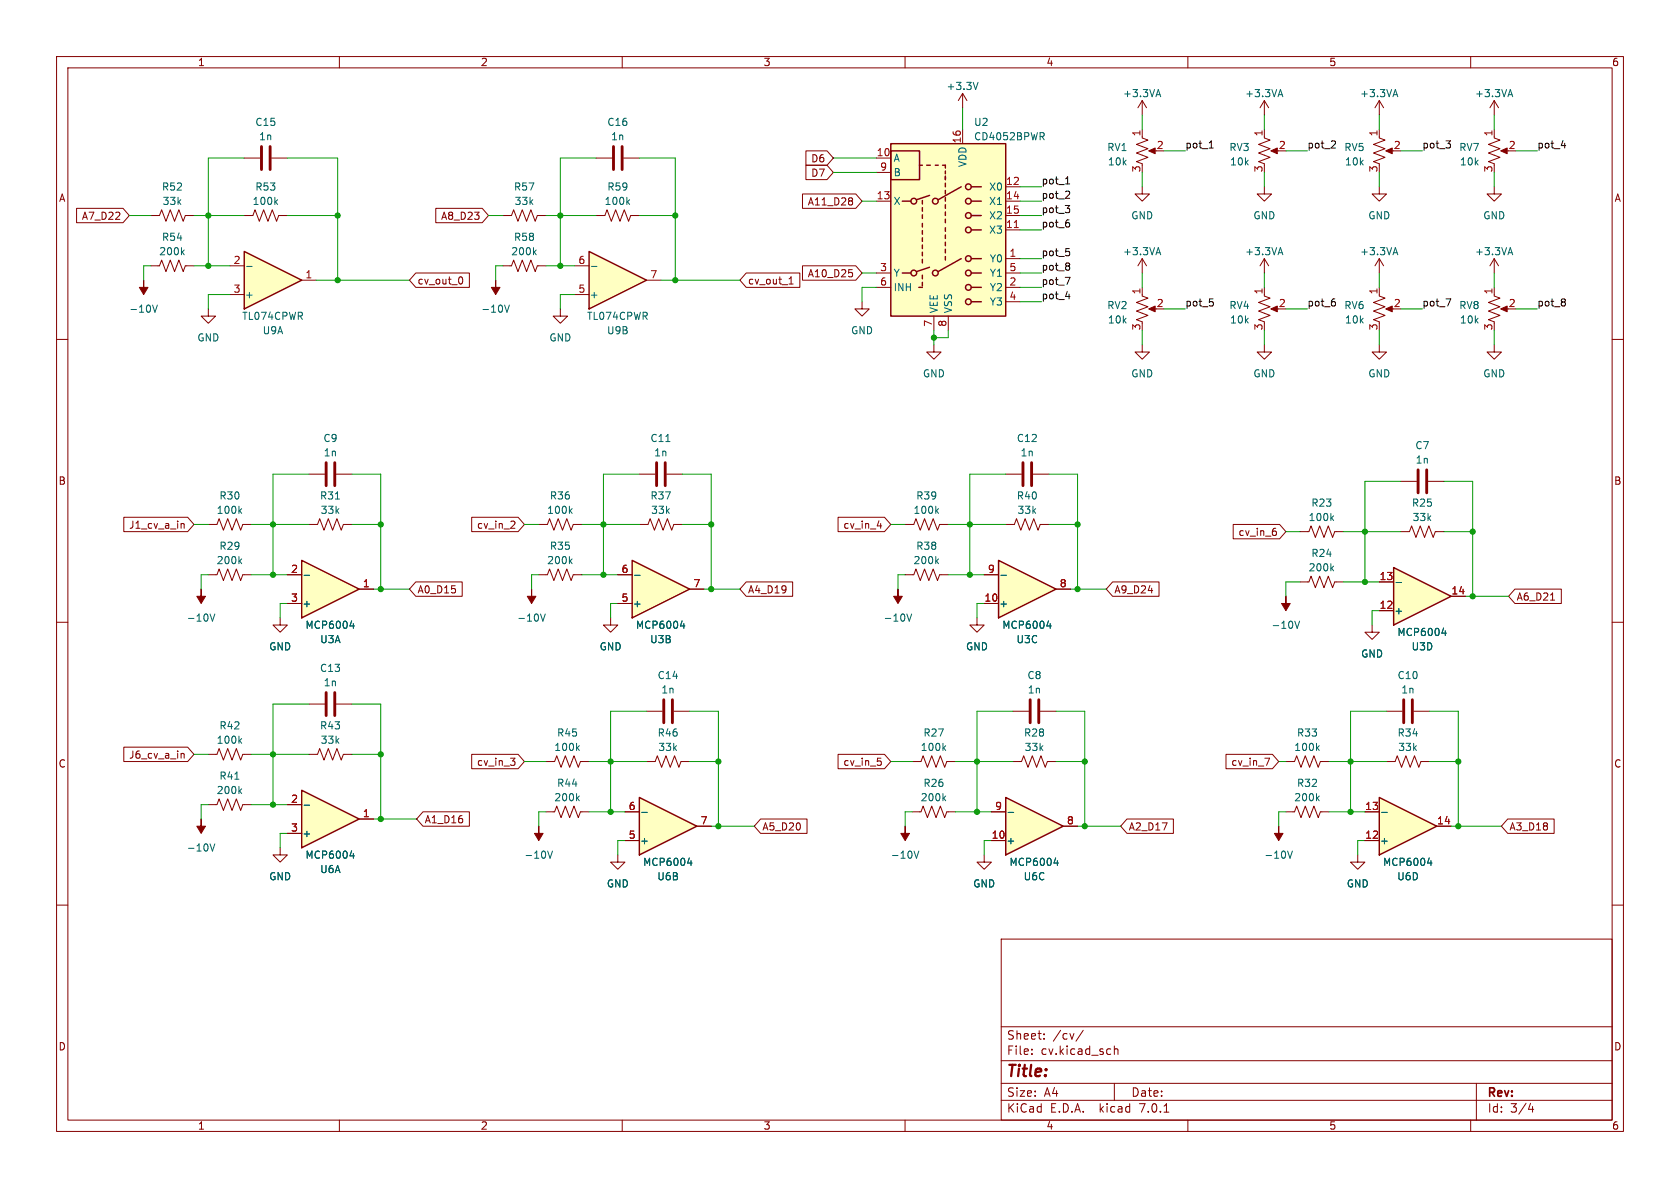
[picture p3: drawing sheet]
<svg xmlns="http://www.w3.org/2000/svg" width="297mm" height="210mm" viewBox="0 0 297 210" stroke-linecap="round" stroke-linejoin="round" font-family="sans-serif">
<g fill="none" stroke="#840000" stroke-width=".18">
<path d="M10 10h277v190h-277zM12 12h273v186h-273zM60 10v2M110 10v2M160 10v2M210 10v2M260 10v2M10 60h2M285 60h2M10 110h2M285 110h2M10 160h2"/>
<path d="M49.5 149.9v1.2h1.3l-1.3 1.3-1.2-1.3h1.2M285 160h2M177 166h108v32h-108zM60 198v2M110 198v2M160 198v2M177 194.5h108M177 191.5h108M177 187.5h108M177 181.5h108M182.4 186.3v.1M182.4 185.5v.1"/>
<path d="M184.6 183.6v.1M184.6 182.8v.1M191.5 182.1l-1.3 2M197 184.9v1.5M197 191.5v3M197 185.5l.2-.1 .4 .1v.9M205.8 196.6h.8M210 198v2M260 198v2M261 191.5v6.5M270.2 196.1h.9M270.9 195.6v1"/>
</g>
<path d="M43.2 44.5l10.1 5-10.1 5.1z" fill="#ffffc2"/>
<path d="M43.2 44.5l10.1 5-10.1 5.1z" fill="none" stroke="#840000" stroke-width=".25"/>
<g fill="none" stroke="#840000" stroke-width=".18">
<path d="M243.8 17.8l-.7 1.3M243.8 17.8v2.5M243.8 17.8l.8 1.3M43.2 38.1h1.5l.4-1 .7 2 .8-2 .8 2 .7-2 .8 2 .4-1h1.5M43.2 27.9h2.8M48 27.9h2.8M243.8 33v1.3h1.3l-1.3 1.3-1.2-1.3h1.2M40.6 47h2.6M40.6 52.1h2.6M53.3 49.5h2.6M201.9 52.3l1 .4-2 .8 2 .7-2 .8 2 .8-2 .7 1 .4v.3M201.9 50.8v1.3"/>
<path d="M203.5 54.6h1M107.9 109.2v1.3h1.3l-1.3 1.3-1.2-1.3h1.2M36.8 133.4h1.6l.3-1.1 .8 2.1 .8-2.1 .7 2.1 .8-2.1 .7 2.1 .4-1h1.5M96.5 134.6h1.5l.4-1 .8 2 .7-2 .8 2 .8-2 .7 2 .4-1h1.5M114.3 125.7h2.8M119.1 125.7h2.8M36.8 142.2h1.6l.3-1 .8 2.1 .8-2.1 .7 2.1 .8-2.1 .7 2.1 .4-1.1h1.5"/>
</g>
<path d="M246.4 16.7h.6M246.7 15.8l.4 1.3M48.7 35.7l.4 .4M49.1 35.3l-.5 .5M43.6 47.1h1M42.4 139.8l.3 .5M42.4 130.9l.3 .5M42.7 139.4l-.5 .5M42.7 130.6l-.5 .4M102.1 132.2l.3 .5M102.4 131.8l-.5 .5M37.1 149.2l.5 1.2 .4-1.2" fill="none" stroke="#006464" stroke-width=".18"/>
<g fill="#840000" stroke="#840000" stroke-width=".18">
<path d="M203.1 54.6l1.1-.5v1z"/>
<path d="M35.6 144.8v1.3h.7l-.7 1.2-.8-1.2h.8z"/>
</g>
<path d="M46.2 25.9v4.1M47.8 25.9v4.1M117.3 123.7v4.1M118.9 123.7v4.1" fill="none" stroke="#840000" stroke-width=".51"/>
<path d="M111.8 99.1l10.1 5-10.1 5.1z" fill="#ffffc2"/>
<path d="M111.8 99.1l10.1 5-10.1 5.1z" fill="none" stroke="#840000" stroke-width=".25"/>
<g fill="none" stroke="#840000" stroke-width=".18">
<path d="M223.5 17.8v2.5M223.5 17.8l-.7 1.3M223.5 17.8l.8 1.3M26.7 38.1h1.5l.4-1 .7 2 .8-2 .8 2 .7-2 .8 2 .4-1h1.5M223.5 24.4l1 .4-2 .7 2 .8-2 .8 2 .7-2 .8 1 .4v.2M223.5 22.9v1.2M225 26.7h1.1M243.8 24.4l1.1 .4-2.1 .7 2.1 .8-2.1 .8 2.1 .7-2.1 .8 1 .4v.2M243.8 22.9v1.2M245.4 26.7h1M26.7 47h1.5l.4-1 .7 2 .8-2 .8 2 .7-2 .8 2 .4-1h1.5M165.1 61v1.2h1.3l-1.3 1.3-1.3-1.3h1.3"/>
<path d="M95.2 92.7h1.6l.4-1 .7 2 .8-2 .7 2 .8-2 .8 2 .3-1h1.6M113 92.7h1.6l.3-1 .8 2 .8-2 .7 2 .8-2 .7 2 .4-1h1.5M113 83.8h2.8M117.9 83.8h2.7M177.8 83.8h2.8M182.6 83.8h2.8M95.2 101.6h1.6l.4-1 .7 2 .8-2 .7 2 .8-2 .8 2 .3-1h1.6M109.2 106.7h2.6M109.2 101.6h2.6M121.9 104.1h2.6M160 101.6h1.5l.4-1 .8 2 .7-2 .8 2 .8-2 .7 2 .4-1h1.5M54.6 133.4h1.5l.4-1.1 .8 2.1 .7-2.1 .8 2.1 .8-2.1 .7 2.1 .4-1h1.5"/>
<path d="M54.6 124.5h2.8M59.4 124.5h2.8M114.3 134.6h1.5l.4-1 .8 2 .7-2 .8 2 .8-2 .7 2 .4-1h1.5M96.5 143.5h1.5l.4-1 .8 2 .7-2 .8 2 .8-2 .7 2 .4-1h1.5"/>
</g>
<g fill="none" stroke="#006464" stroke-width=".18">
<path d="M226.1 16.7h.6M226.4 15.8l.4 1.3M32.2 44.6l.4 .4M32.6 44.2l-.5 .5M100.8 99.2l.3 .4M100.8 90.3l.3 .5M101.1 98.8l-.4 .5M101.1 89.9l-.4 .5M165.6 99.2l.3 .4M165.9 98.8l-.5 .5M37.1 108.5l.5 1.3 .4-1.3M95.6 108.5l.4 1.3 .4-1.3"/>
<path d="M112.2 101.7h1M120.3 110.7h.8M120.9 110.2v.9M96.8 150.4l.4 1.3 .5-1.3M102.1 141.1l.3 .5M102.4 140.7l-.5 .5"/>
</g>
<g fill="#840000" stroke="#840000" stroke-width=".18">
<path d="M35.6 104.1v1.3h.7l-.7 1.3-.8-1.3h.8z"/>
<path d="M245 26.7l1.1-.5v1z"/>
<path d="M224.7 26.7l1.1-.5v1z"/>
<path d="M94 104.1v1.3h.7l-.7 1.3-.8-1.3h.8z"/>
<path d="M95.2 146.1v1.2h.8l-.8 1.3-.7-1.3h.7z"/>
</g>
<path d="M116.1 81.8v4.1M117.6 81.8v4.1M180.8 81.8v4.1M182.4 81.8v4.1M57.7 122.4v4.1M59.2 122.4v4.1" fill="none" stroke="#840000" stroke-width=".51"/>
<path d="M176.5 99.1l10.2 5-10.2 5.1z" fill="#ffffc2"/>
<path d="M176.5 99.1l10.2 5-10.2 5.1z" fill="none" stroke="#840000" stroke-width=".25"/>
<path d="M174 106.7h2.5M174 101.6h2.5M186.7 104.1h2.5" fill="none" stroke="#840000" stroke-width=".18"/>
<path d="M177 101.7h.9M185.1 110.7h.7M185.7 110.2v.9" fill="none" stroke="#006464" stroke-width=".18"/>
<path d="M53.3 99.1l10.2 5-10.2 5.1z" fill="#ffffc2"/>
<g fill="none" stroke="#840000" stroke-width=".25">
<path d="M157.5 26.7h5.1v5.1h-5.1zM157.5 25.4h20.3v30.5h-20.3zM159.5 35.6h1.5M162.6 29.2h.5M163.1 35.4v.7M163.1 36.7v.6M163.1 38v.6M163.1 39.5v.6M163.8 29.2h.7M164.3 34.5l-2.2 .8M165.4 29.2h.5M166.6 29.2h.5v.5"/>
<path d="M167.1 30.2v.5M167.1 31.1v.7M167.1 32.4v.6M167.1 33.7v.6M167.1 34.9v.7M167.1 36.2v.6M167.1 37.5v.6M167.1 38.7v.7M169.9 33l-4 2.3M171.7 35.6h1.8M171.7 38.1h1.8M171.7 33h1.8"/>
<path d="M159.5 48.3h1.5M162.4 50.8h.7M163.1 40.8v.6M163.1 42v.7M163.1 43.3v.6M163.1 44.6v.6M163.1 45.8v.7M163.1 48.6v.7M163.1 49.9v.6M164.3 47.2l-2.2 .8M167.1 40.3v.6M167.1 41.5v.7"/>
<path d="M167.1 42.8v.6M167.1 44.1v.6M167.1 45.3v.7M169.9 45.7l-4 2.3M171.7 48.3h1.8M171.7 50.8h1.8M171.7 53.3h1.8M171.7 45.7h1.8M171.7 40.6h1.8M53.3 99.1l10.2 5-10.2 5.1z"/>
<circle cx="161.5" cy="35.6" r=".51"/>
<circle cx="165.4" cy="35.6" r=".51"/>
<circle cx="171.2" cy="38.1" r=".51"/>
<circle cx="171.2" cy="35.6" r=".51"/>
<circle cx="171.2" cy="33" r=".51"/>
<circle cx="161.5" cy="48.3" r=".51"/>
<circle cx="165.4" cy="48.3" r=".51"/>
<circle cx="171.2" cy="45.7" r=".51"/>
<circle cx="171.2" cy="53.3" r=".51"/>
<circle cx="171.2" cy="48.3" r=".51"/>
<circle cx="171.2" cy="50.8" r=".51"/>
<circle cx="171.2" cy="40.6" r=".51"/>
</g>
<g fill="none" stroke="#840000" stroke-width=".18">
<path d="M170.2 16.5l-.8 1.3M170.2 16.5v2.6M170.2 16.5l.7 1.3M88.9 38.1h1.5l.4-1 .8 2 .7-2 .8 2 .8-2 .7 2 .4-1h1.5M105.4 38.1h1.5l.4-1 .8 2 .7-2 .8 2 .8-2 .7 2 .4-1h1.5M105.4 27.9h2.8M110.2 27.9h2.8M154.9 27.9h2.6M154.9 35.6h2.6M154.9 30.5h2.6M170.2 22.9v2.5M177.8 38.1h2.5"/>
<path d="M177.8 33h2.5M177.8 35.6h2.5M88.9 47h1.5l.4-1 .8 2 .7-2 .8 2 .8-2 .7 2 .4-1h1.5M152.4 53.3v1.3h1.3l-1.3 1.3-1.3-1.3h1.3M154.9 50.8h2.6M154.9 48.3h2.6M165.1 55.9v2.5M167.6 55.9v2.5M177.8 45.7h2.5M177.8 40.6h2.5M177.8 50.8h2.5M177.8 48.3h2.5"/>
<path d="M177.8 53.3h2.5M36.8 92.7h1.6l.3-1 .8 2 .8-2 .7 2 .8-2 .7 2 .4-1h1.5M54.6 92.7h1.5l.4-1 .8 2 .7-2 .8 2 .8-2 .7 2 .4-1h1.5M54.6 83.8h2.8M59.4 83.8h2.8M160 92.7h1.5l.4-1 .8 2 .7-2 .8 2 .8-2 .7 2 .4-1h1.5M177.8 92.7h1.5l.4-1 .8 2 .7-2 .8 2 .8-2 .7 2 .4-1h1.5M36.8 101.6h1.6l.3-1 .8 2 .8-2 .7 2 .8-2 .7 2 .4-1h1.5M49.5 109.2v1.3h1.3l-1.3 1.3-1.2-1.3h1.2M50.8 101.6h2.5M50.8 106.7h2.5M63.5 104.1h2.5"/>
<path d="M245.1 134.6h1.5l.4-1 .8 2 .7-2 .8 2 .8-2 .7 2 .4-1h1.5"/>
</g>
<g fill="none" stroke="#006464" stroke-width=".18">
<path d="M172.9 14.6l-.4 1.2M110.9 35.7l.4 .4M111.3 35.3l-.5 .5M184.2 24.1l.4 .6M184.5 23.5l.1 .2-.1 .4M27 53.9l.4 1.3 .4-1.3M89.2 53.9l.4 1.3 .4-1.3M94.4 44.6l.4 .4M94.8 44.2l-.5 .5M42.4 99.2l.3 .4M42.4 90.3l.3 .5M42.7 98.8l-.5 .5"/>
<path d="M42.7 89.9l-.5 .5M165.6 90.3l.3 .5M165.9 89.9l-.5 .5M53.8 101.7h.9M61.9 110.7h.8M62.5 110.2v.9"/>
</g>
<path d="M108.5 25.9v4.1M110 25.9v4.1M57.7 81.8v4.1M59.2 81.8v4.1" fill="none" stroke="#840000" stroke-width=".51"/>
<path d="M157.5 25.4h20.3v30.5h-20.3z" fill="#ffffc2" stroke="#ffffc2" stroke-width=".18"/>
<path d="M179.3 40.2h.7" fill="none" stroke="#a90000" stroke-width=".18"/>
<g fill="#840000" stroke="#840000" stroke-width=".18">
<path d="M25.4 49.5v1.3h.8l-.8 1.3-.8-1.3h.8z"/>
<path d="M87.6 49.5v1.3h.8l-.8 1.3-.7-1.3h.7z"/>
</g>
<path d="M113 141l10.2 5.1-10.2 5z" fill="#ffffc2"/>
<path d="M113 141l10.2 5.1-10.2 5z" fill="none" stroke="#840000" stroke-width=".25"/>
<path d="M99.1 54.6v1.3h1.2l-1.2 1.3-1.3-1.3h1.3M109.2 151.1v1.3h1.3l-1.3 1.3-1.3-1.3h1.3M110.5 148.6h2.5M110.5 143.5h2.5M123.2 146.1h2.5" fill="none" stroke="#840000" stroke-width=".18"/>
<path d="M160.3 108.5l.4 1.3 .5-1.3M113.5 143.6h.9M121.6 152.6h.7M122.2 152.1v.9" fill="none" stroke="#006464" stroke-width=".18"/>
<path d="M158.7 104.1v1.3h.8l-.8 1.3-.7-1.3h.7z" fill="#840000" stroke="#840000" stroke-width=".18"/>
<path d="M104.1 44.5l10.2 5-10.2 5.1z" fill="#ffffc2"/>
<path d="M104.1 44.5l10.2 5-10.2 5.1z" fill="none" stroke="#840000" stroke-width=".25"/>
<path d="M36.8 54.6v1.3h1.3l-1.3 1.3-1.2-1.3h1.2M101.6 52.1h2.5M101.6 47h2.5M114.3 49.5h2.5M240 151.1v1.3h1.3l-1.3 1.3-1.2-1.3h1.2" fill="none" stroke="#840000" stroke-width=".18"/>
<path d="M104.6 47.1h.9" fill="none" stroke="#006464" stroke-width=".18"/>
<path d="M53.3 139.7l10.2 5.1-10.2 5.1z" fill="#ffffc2"/>
<path d="M53.3 139.7l10.2 5.1-10.2 5.1z" fill="none" stroke="#840000" stroke-width=".25"/>
<path d="M50.8 142.2h2.5M50.8 147.3h2.5M63.5 144.8h2.5" fill="none" stroke="#840000" stroke-width=".18"/>
<path d="M53.8 142.3h.9M61.9 151.3h.8M62.5 150.9v.8" fill="none" stroke="#006464" stroke-width=".18"/>
<path d="M243.8 141l10.2 5.1-10.2 5z" fill="#ffffc2"/>
<path d="M243.8 141l10.2 5.1-10.2 5z" fill="none" stroke="#840000" stroke-width=".25"/>
<path d="M179.1 134.6h1.5l.4-1 .7 2 .8-2 .8 2 .7-2 .8 2 .4-1h1.5M179.1 125.7h2.8M183.9 125.7h2.8M227.3 134.6h1.6l.3-1 .8 2 .8-2 .7 2 .8-2 .7 2 .4-1h1.5M174 151.1v1.3h1.3l-1.3 1.3-1.3-1.3h1.3M241.3 148.6h2.5M241.3 143.5h2.5M254 146.1h2.5" fill="none" stroke="#840000" stroke-width=".18"/>
<path d="M232.9 132.2l.3 .5M233.2 131.8l-.5 .5M161.6 150.4l.4 1.3 .4-1.3M244.3 143.6h.9M252.4 152.6h.8M253 152.1v.9" fill="none" stroke="#006464" stroke-width=".18"/>
<path d="M182.1 123.7v4.1M183.6 123.7v4.1" fill="none" stroke="#840000" stroke-width=".51"/>
<path d="M160 146.1v1.2h.8l-.8 1.3-.7-1.3h.7z" fill="#840000" stroke="#840000" stroke-width=".18"/>
<path d="M177.8 141l10.2 5.1-10.2 5z" fill="#ffffc2"/>
<path d="M177.8 141l10.2 5.1-10.2 5z" fill="none" stroke="#840000" stroke-width=".25"/>
<g fill="none" stroke="#840000" stroke-width=".18">
<path d="M201.9 61v1.2h1.3l-1.3 1.3-1.2-1.3h1.2M223.5 61v1.2h1.3l-1.3 1.3-1.3-1.3h1.3M243.8 61v1.2h1.3l-1.3 1.3-1.2-1.3h1.2M264.2 61v1.2h1.2l-1.2 1.3-1.3-1.3h1.3M229.9 94h1.5l.4-1 .7 2 .8-2 .8 2 .7-2 .8 2 .4-1h1.5M247.6 94h1.6l.4-1 .7 2 .8-2 .7 2 .8-2 .8 2 .3-1h1.6M247.6 85.1h2.8M252.5 85.1h2.8M172.7 109.2v1.3h1.3l-1.3 1.3-1.3-1.3h1.3M229.9 102.9h1.5l.4-1 .7 2 .8-2 .8 2 .7-2 .8 2 .4-1h1.5M161.3 134.6h1.5l.4-1 .8 2 .7-2 .8 2 .7-2 .8 2 .4-1h1.5M245.1 125.7h2.8"/>
<path d="M249.9 125.7h2.8M161.3 143.5h1.5l.4-1 .8 2 .7-2 .8 2 .7-2 .8 2 .4-1h1.5M175.3 148.6h2.5M175.3 143.5h2.5M188 146.1h2.5"/>
</g>
<path d="M235.4 91.5l.4 .5M235.8 91.2l-.5 .5M235.4 100.4l.4 .5M235.8 100.1l-.5 .5M166.8 132.2l.4 .5M167.2 131.8l-.5 .5M166.8 141.1l.4 .5M167.2 140.7l-.5 .5M178.2 143.6h1M186.3 152.6h.8M186.9 152.1v.9M227.6 150.4l.5 1.3 .4-1.3" fill="none" stroke="#006464" stroke-width=".18"/>
<path d="M226.1 146.1v1.2h.7l-.7 1.3-.8-1.3h.8z" fill="#840000" stroke="#840000" stroke-width=".18"/>
<path d="M250.7 83.1v4M252.2 83.1v4M248.2 123.7v4.1M249.7 123.7v4.1" fill="none" stroke="#840000" stroke-width=".51"/>
<path d="M246.4 100.3l10.1 5.1-10.1 5.1z" fill="#ffffc2"/>
<path d="M246.4 100.3l10.1 5.1-10.1 5.1z" fill="none" stroke="#840000" stroke-width=".25"/>
<g fill="none" stroke="#840000" stroke-width=".18">
<path d="M201.9 17.8v2.5M201.9 17.8l-.7 1.3M201.9 17.8l.8 1.3M264.2 17.8v2.5M264.2 17.8l-.8 1.3M264.2 17.8l.7 1.3M13.5 36.8h8.2l1.2 1.3-1.2 1.3h-8.2zM77 36.8h8.2l1.2 1.3-1.2 1.3h-8.2zM141.9 34.3h9.4l1.1 1.3-1.1 1.2h-9.4zM142.5 29.2h3.7l1.1 1.3-1.1 1.3h-3.7zM142.5 26.7h3.7l1.1 1.2-1.1 1.3h-3.7zM150.5 35l.2 .2-.2 .3 .2 .3v.2l-.2 .2"/>
<path d="M201.9 24.4l1 .4-2 .7 2 .8-2 .8 2 .7-2 .8 1 .4v.2M201.9 33v1.3h1.3l-1.3 1.3-1.2-1.3h1.2M201.9 22.9v1.2M203.5 26.7h1M223.5 33v1.3h1.3l-1.3 1.3-1.3-1.3h1.3M264.2 33v1.3h1.2l-1.2 1.3-1.3-1.3h1.3M264.2 24.4l1 .4-2.1 .7 2.1 .8-2.1 .8 2.1 .7-2.1 .8 1.1 .4v.2M264.2 22.9v1.2M265.7 26.7h1M73.5 48.3h9.5v2.5h-9.5l-1.1-1.3zM81.5 48.9a.79 .79 0 0 1 0 1.3M131.9 48.3h9.5v2.5h-9.5l-1.1-1.3z"/>
<path d="M139.5 50.2h.7M139.6 49.2l.3-.3v1.3M141.9 47h9.4l1.1 1.3-1.1 1.2h-9.4zM150.1 47.7h.6M150.5 48.2l.2 .2v.3l-.2 .2M201.9 45.7v2.6M201.9 45.7l-.7 1.3M201.9 45.7l.8 1.3M223.5 52.3l1 .4-2 .8 2 .7-2 .8 2 .8-2 .7 1 .4v.3M223.5 45.7l-.7 1.3M223.5 45.7v2.6M223.5 50.8v1.3"/>
<path d="M223.5 45.7l.8 1.3M225 54.6h1.1M243.8 52.3l1.1 .4-2.1 .8 2.1 .7-2.1 .8 2.1 .8-2.1 .7 1 .4v.3M243.8 45.7v2.6M243.8 50.8v1.3M243.8 45.7l-.7 1.3M243.8 45.7l.8 1.3M245.4 54.6h1M264.2 52.3l1 .4-2.1 .8 2.1 .7-2.1 .8 2.1 .8-2.1 .7 1.1 .4v.3M264.2 45.7l-.8 1.3M264.2 45.7v2.6M264.2 50.8v1.3"/>
<path d="M264.2 45.7l.7 1.3M265.7 54.6h1M21.9 91.4h11.3l1.1 1.3-1.1 1.3h-11.3zM32.1 92.6h.4l.1 .8M83.4 91.4h8.2l1.1 1.3-1.1 1.3h-8.2zM90.8 92.1l.2 .3v.3l-.7 .7h.7M148.2 91.4h8.2l1.1 1.3-1.1 1.3h-8.2zM155.1 93h.8M155.7 92.5v.9M218 92.7h8.2l1.1 1.3-1.1 1.3h-8.2zM225.3 93.4h.2M225.4 93.9l.3 .2v.3l-.3 .3"/>
<path d="M50.8 106.7h2.5M50.8 101.6h2.5M63.5 104.1h2.5M73.5 102.9h8.2v2.5h-8.2l-1.1-1.3zM109.2 106.7h2.6M109.2 101.6h2.6M121.9 104.1h2.6M131.9 102.9h8.2v2.5h-8.2l-1.1-1.3zM174 106.7h2.5M174 101.6h2.5M186.7 104.1h2.5M196.7 102.9h8.2v2.5h-8.2l-1.1-1.3z"/>
<path d="M242.6 110.5v1.3h1.2l-1.2 1.2-1.3-1.2h1.3M243.8 108h2.6M243.8 102.9h2.6M256.5 105.4h2.6M267.8 104.1h8.2v2.6h-8.2l-1.1-1.3zM274.1 106.1h.7M21.9 132.1h11.3l1.1 1.3-1.1 1.2h-11.3zM32.1 133.2h.4l.1 .8M83.4 133.3h8.2l1.1 1.3-1.1 1.3h-8.2zM90.3 134h.7l-.4 .5M90.8 134.5l.2 .3v.3l-.2 .2M148.2 133.3h8.2l1.1 1.3-1.1 1.3h-8.2z"/>
<path d="M155.1 134h.6M155.6 134.5l.2 .3v.3l-.2 .2M216.7 133.3h8.2l1.2 1.3-1.2 1.3h-8.2zM223.6 134h.8l-.5 1.3M50.8 142.2h2.5M50.8 147.3h2.5M63.5 144.8h2.5M74.8 143.5h8.2v2.6h-8.2l-1.1-1.3zM110.5 143.5h2.5M110.5 148.6h2.5M123.2 146.1h2.5M134.5 144.8h8.2v2.5h-8.2l-1.2-1.2z"/>
<path d="M175.3 143.5h2.5M175.3 148.6h2.5M188 146.1h2.5M199.2 144.8h8.2v2.5h-8.2l-1.1-1.2zM227.3 143.5h1.6l.3-1 .8 2 .8-2 .7 2 .8-2 .7 2 .4-1h1.5M241.3 143.5h2.5M241.3 148.6h2.5M254 146.1h2.5M266.5 144.8h8.3v2.5h-8.3l-1.1-1.2z"/>
</g>
<g fill="none" stroke="#006464" stroke-width=".18">
<path d="M204.5 16.7h.6M204.8 15.8l.4 1.3M266.7 16.7h.6M267 15.8l.4 1.3M204.5 44.7h.6M204.8 43.8l.4 1.2M226.1 44.7h.6M226.4 43.8l.4 1.2M246.4 44.7h.6M246.7 43.8l.4 1.2M266.7 44.7h.6M267 43.8l.4 1.2"/>
<path d="M53.8 101.7h.9M61.9 110.7h.8M62.5 110.2v.9M112.2 101.7h1M120.3 110.7h.8M120.9 110.2v.9M177 101.7h.9M185.1 110.7h.7M185.7 110.2v.9M228.9 109.8l.4 1.3 .4-1.3M246.8 103h1M254.9 111.9h.8"/>
<path d="M255.5 111.5v.8M53.8 142.3h.9M61.9 151.3h.8M62.5 150.9v.8M113.5 143.6h.9M121.6 152.6h.7M122.2 152.1v.9M178.2 143.6h1M186.3 152.6h.8M186.9 152.1v.9M232.9 141.1l.3 .5M233.2 140.7l-.5 .5"/>
<path d="M244.3 143.6h.9M252.4 152.6h.8M253 152.1v.9"/>
</g>
<g fill="#840000" stroke="#840000" stroke-width=".18">
<path d="M227.3 105.4v1.3h.8l-.8 1.3-.7-1.3h.7z"/>
<path d="M265.3 54.6l1.1-.5v1z"/>
<path d="M265.3 26.7l1.1-.5v1z"/>
<path d="M203.1 26.7l1.1-.5v1z"/>
<path d="M245 54.6l1.1-.5v1z"/>
<path d="M224.7 54.6l1.1-.5v1z"/>
</g>
<path d="M188.3 35.1h.8M188.4 32.5h.7M189 33.9v.4M213.8 26.2h.7M235.3 26.2h.8M236 25v.4M276 25.7h.8M188.3 49h.9l-.6 1.3M188.4 52.4h.8M255.6 52.8h.9l-.6 1.3" fill="none" stroke="#0f0f0f" stroke-width=".18"/>
<g fill="none" stroke="#009600" stroke-width=".18">
<path d="M170.2 19.1v3.8M22.9 38.1h3.8M34.3 38.1h8.9M43.2 27.9h-6.4v19.1M50.8 38.1h8.9M50.8 27.9h8.9v21.6M86.4 38.1h2.5M96.5 38.1h8.9M105.4 27.9h-6.3v19.1M113 27.9h6.4v21.6M113 38.1h6.4M147.3 27.9h7.6"/>
<path d="M147.3 30.5h7.6M152.4 35.6h2.5M180.3 38.1h3.8M180.3 35.6h3.8M180.3 33h3.8M201.9 20.3v2.6M201.9 30.5v2.5M205.7 26.7h3.8M223.5 20.3v2.6M223.5 30.5v2.5M227.3 26.7h3.8M243.8 20.3v2.6"/>
<path d="M243.8 30.5v2.5M247.6 26.7h3.9M264.2 20.3v2.6M264.2 30.5v2.5M268 26.7h3.8M26.7 47h-1.3v2.5M34.3 47h6.3M40.6 52.1h-3.8v2.5M55.9 49.5h16.5M88.9 47h-1.3v2.5M96.5 47h5.1M101.6 52.1h-2.5v2.5"/>
<path d="M116.8 49.5h14M152.4 48.3h2.5M154.9 50.8h-2.5v2.5M165.1 58.4v2.6M167.6 58.4v1.3h-2.5M180.3 45.7h3.8M180.3 53.3h3.8M180.3 48.3h3.8M180.3 50.8h3.8M180.3 40.6h3.8M201.9 48.3v2.5M201.9 58.4v2.6"/>
<path d="M205.7 54.6h3.8M223.5 48.3v2.5M223.5 58.4v2.6M227.3 54.6h3.8M243.8 48.3v2.5M243.8 58.4v2.6M247.6 54.6h3.9M264.2 48.3v2.5M264.2 58.4v2.6M268 54.6h3.8M34.3 92.7h2.5M44.4 92.7h10.2"/>
<path d="M54.6 83.8h-6.3v17.8M62.2 92.7h5.1M62.2 83.8h5.1v20.3M92.7 92.7h2.5M102.9 92.7h10.1M113 83.8h-6.3v17.8M120.6 92.7h5.1M120.6 83.8h5.1v20.3M157.5 92.7h2.5M167.6 92.7h10.2M177.8 83.8h-6.4v17.8M185.4 92.7h5.1"/>
<path d="M185.4 83.8h5.1v20.3M227.3 94h2.6M237.5 94h10.1M247.6 85.1h-6.3v17.8M255.3 94h5M255.3 85.1h5v20.3M36.8 101.6h-1.2v2.5M44.4 101.6h6.4M50.8 106.7h-1.3v2.5M66 104.1h6.4M95.2 101.6h-1.2v2.5M102.9 101.6h6.3"/>
<path d="M109.2 106.7h-1.3v2.5M124.5 104.1h6.3M160 101.6h-1.3v2.5M167.6 101.6h6.4M174 106.7h-1.3v2.5M189.2 104.1h6.4M229.9 102.9h-2.6v2.5M237.5 102.9h6.3M243.8 108h-1.2v2.5M259.1 105.4h7.6M34.3 133.4h2.5M44.4 133.4h10.2"/>
<path d="M54.6 124.5h-6.3v17.7M62.2 124.5h5.1v20.3M62.2 133.4h5.1M92.7 134.6h3.8M104.1 134.6h10.2M114.3 125.7h-6.4v17.8M121.9 134.6h5.1M121.9 125.7h5.1v20.4M157.5 134.6h3.8M168.9 134.6h10.2M179.1 125.7h-6.4v17.8M186.7 134.6h5.1"/>
<path d="M186.7 125.7h5.1v20.4M226.1 134.6h1.2M234.9 134.6h10.2M245.1 125.7h-6.3v17.8M252.7 134.6h5.1M252.7 125.7h5.1v20.4M36.8 142.2h-1.2v2.6M44.4 142.2h6.4M50.8 147.3h-1.3v2.6M66 144.8h7.7M96.5 143.5h-1.3v2.6M104.1 143.5h6.4"/>
<path d="M110.5 148.6h-1.3v2.5M125.7 146.1h7.6M161.3 143.5h-1.3v2.6M168.9 143.5h6.4M175.3 148.6h-1.3v2.5M190.5 146.1h7.6M227.3 143.5h-1.2v2.6M234.9 143.5h6.4M241.3 148.6h-1.3v2.5M256.5 146.1h8.9"/>
</g>
<g fill="#009600" stroke="#009600" stroke-width=".18">
<circle cx="125.7" cy="92.7" r=".46"/>
<circle cx="125.7" cy="104.1" r=".46"/>
<circle cx="106.7" cy="101.6" r=".46"/>
<circle cx="106.7" cy="92.7" r=".46"/>
<circle cx="119.4" cy="49.5" r=".46"/>
<circle cx="119.4" cy="38.1" r=".46"/>
<circle cx="99.1" cy="38.1" r=".46"/>
<circle cx="59.7" cy="38.1" r=".46"/>
<circle cx="99.1" cy="47" r=".46"/>
<circle cx="48.3" cy="133.4" r=".46"/>
<circle cx="67.3" cy="133.4" r=".46"/>
<circle cx="48.3" cy="142.2" r=".46"/>
<circle cx="67.3" cy="144.8" r=".46"/>
<circle cx="48.3" cy="92.7" r=".46"/>
<circle cx="59.7" cy="49.5" r=".46"/>
<circle cx="67.3" cy="92.7" r=".46"/>
<circle cx="36.8" cy="38.1" r=".46"/>
<circle cx="36.8" cy="47" r=".46"/>
<circle cx="48.3" cy="101.6" r=".46"/>
<circle cx="67.3" cy="104.1" r=".46"/>
<circle cx="107.9" cy="134.6" r=".46"/>
<circle cx="107.9" cy="143.5" r=".46"/>
<circle cx="171.4" cy="92.7" r=".46"/>
<circle cx="171.4" cy="101.6" r=".46"/>
<circle cx="190.5" cy="104.1" r=".46"/>
<circle cx="127" cy="146.1" r=".46"/>
<circle cx="127" cy="134.6" r=".46"/>
<circle cx="172.7" cy="143.5" r=".46"/>
<circle cx="191.8" cy="134.6" r=".46"/>
<circle cx="191.8" cy="146.1" r=".46"/>
<circle cx="172.7" cy="134.6" r=".46"/>
<circle cx="190.5" cy="92.7" r=".46"/>
<circle cx="241.3" cy="94" r=".46"/>
<circle cx="257.8" cy="134.6" r=".46"/>
<circle cx="260.3" cy="105.4" r=".46"/>
<circle cx="260.3" cy="94" r=".46"/>
<circle cx="241.3" cy="102.9" r=".46"/>
<circle cx="165.1" cy="59.7" r=".46"/>
<circle cx="238.8" cy="134.6" r=".46"/>
<circle cx="238.8" cy="143.5" r=".46"/>
<circle cx="257.8" cy="146.1" r=".46"/>
</g>
<text font-size="2.8" fill="#840000" x="178" y="190.8">Title:</text>
<g font-size="2.1" fill="#840000">
<text x="178" y="183.9">Sheet:</text>
<text x="186.2" y="183.9">/cv/</text>
<text x="178" y="186.6">File:</text>
<text x="184" y="186.6">cv.kicad_sch</text>
<text x="178" y="196.8">KiCad</text>
<text x="178" y="194">Size:</text>
<text x="184.6" y="194">A4</text>
<text x="185.7" y="196.8">E.D.A.</text>
<text x="194.4" y="196.8">kicad</text>
<text x="200" y="194">Date:</text>
<text x="201.5" y="196.8">7.0.1</text>
<text x="263" y="194.2">Rev:</text>
<text x="263" y="196.8">Id:</text>
<text x="267" y="196.8">3/4</text>
</g>
<g font-size="1.8" fill="#840000">
<text x="35" y="11.8">1</text>
<text x="85" y="11.8">2</text>
<text x="135" y="11.8">3</text>
<text x="185" y="11.8">4</text>
<text x="235" y="11.8">5</text>
<text x="285" y="11.8">6</text>
<text x="143.3" y="28.9">D6</text>
<text x="10.4" y="35.8">A</text>
<text x="143.3" y="31.4">D7</text>
<text x="285.4" y="35.8">A</text>
<text x="14.3" y="39">A7_D22</text>
<text x="77.8" y="39">A8_D23</text>
<text x="142.7" y="36.5">A11_D28</text>
<text x="73.8" y="50.4">cv_out_0</text>
<text x="132.2" y="50.4">cv_out_1</text>
<text x="142.7" y="49.2">A10_D25</text>
<text x="10.3" y="85.8">B</text>
<text x="285.3" y="85.8">B</text>
<text x="22.7" y="93.6">J1_cv_a_in</text>
<text x="84.2" y="93.6">cv_in_2</text>
<text x="149" y="93.6">cv_in_4</text>
<text x="218.8" y="94.9">cv_in_6</text>
<text x="73.8" y="105.1">A0_D15</text>
<text x="132.2" y="105.1">A4_D19</text>
<text x="197" y="105.1">A9_D24</text>
<text x="268.1" y="106.3">A6_D21</text>
<text x="10.3" y="135.8">C</text>
<text x="22.7" y="134.3">J6_cv_a_in</text>
<text x="84.2" y="135.5">cv_in_3</text>
<text x="149" y="135.5">cv_in_5</text>
<text x="217.5" y="135.5">cv_in_7</text>
<text x="285.3" y="135.8">C</text>
<text x="75.1" y="145.7">A1_D16</text>
<text x="134.8" y="147">A5_D20</text>
<text x="199.5" y="147">A2_D17</text>
<text x="266.9" y="147">A3_D18</text>
<text x="10.3" y="185.8">D</text>
<text x="285.3" y="185.8">D</text>
<text x="35" y="199.8">1</text>
<text x="85" y="199.8">2</text>
<text x="135" y="199.8">3</text>
<text x="185" y="199.8">4</text>
<text x="235" y="199.8">5</text>
<text x="285" y="199.8">6</text>
</g>
<g font-size="1.8" fill="#006464">
<text x="167.3" y="16.1">+3.3V</text>
<text x="198.5" y="17.3">+3.3VA</text>
<text x="220.1" y="17.3">+3.3VA</text>
<text x="240.4" y="17.3">+3.3VA</text>
<text x="260.7" y="17.3">+3.3VA</text>
<text x="45.1" y="22.4">C15</text>
<text x="107.3" y="22.4">C16</text>
<text x="172.1" y="22.4">U2</text>
<text x="45.7" y="25">1n</text>
<text x="108" y="25">1n</text>
<text x="158" y="28.8">A</text>
<text x="171" y="29.7" transform="rotate(-90 171 29.7)">VDD</text>
<text x="172.1" y="25">CD4052BPWR</text>
<text x="195.7" y="26.9">RV1</text>
<text x="195.8" y="29.4">10k</text>
<text x="217.3" y="26.9">RV3</text>
<text x="217.4" y="29.4">10k</text>
<text x="237.6" y="26.9">RV5</text>
<text x="237.7" y="29.4">10k</text>
<text x="257.9" y="26.9">RV7</text>
<text x="258" y="29.4">10k</text>
<text x="28.6" y="33.8">R52</text>
<text x="45.1" y="33.8">R53</text>
<text x="90.8" y="33.8">R57</text>
<text x="107.3" y="33.8">R59</text>
<text x="158" y="31.3">B</text>
<text x="174.7" y="33.8">X0</text>
<text x="28.7" y="36.4">33k</text>
<text x="44.6" y="36.4">100k</text>
<text x="90.9" y="36.4">33k</text>
<text x="106.8" y="36.4">100k</text>
<text x="158" y="36.4">X</text>
<text x="174.7" y="41.5">X3</text>
<text x="174.7" y="36.4">X1</text>
<text x="174.7" y="38.9">X2</text>
<text x="199.9" y="38.9">GND</text>
<text x="221.5" y="38.9">GND</text>
<text x="241.8" y="38.9">GND</text>
<text x="262.2" y="38.9">GND</text>
<text x="28.1" y="45.3">200k</text>
<text x="28.6" y="42.7">R54</text>
<text x="90.3" y="45.3">200k</text>
<text x="90.8" y="42.7">R58</text>
<text x="174.9" y="46.5">Y0</text>
<text x="198.5" y="45.3">+3.3VA</text>
<text x="220.1" y="45.3">+3.3VA</text>
<text x="240.4" y="45.3">+3.3VA</text>
<text x="260.7" y="45.3">+3.3VA</text>
<text x="43.3" y="52.9">+</text>
<text x="104.3" y="52.9">+</text>
<text x="158" y="49.1">Y</text>
<text x="158" y="51.6">INH</text>
<text x="174.9" y="51.6">Y2</text>
<text x="174.9" y="49.1">Y1</text>
<text x="22.8" y="55.4">-10V</text>
<text x="42.8" y="56.7">TL074CPWR</text>
<text x="46.4" y="59.2">U9A</text>
<text x="85" y="55.4">-10V</text>
<text x="103.7" y="56.7">TL074CPWR</text>
<text x="107.3" y="59.2">U9B</text>
<text x="150.4" y="59.2">GND</text>
<text x="165.9" y="55.4" transform="rotate(-90 165.9 55.4)">VEE</text>
<text x="168.5" y="55.4" transform="rotate(-90 168.5 55.4)">VSS</text>
<text x="174.9" y="54.2">Y3</text>
<text x="195.7" y="54.8">RV2</text>
<text x="195.8" y="57.3">10k</text>
<text x="217.3" y="54.8">RV4</text>
<text x="217.4" y="57.3">10k</text>
<text x="237.6" y="54.8">RV6</text>
<text x="237.7" y="57.3">10k</text>
<text x="257.9" y="54.8">RV8</text>
<text x="258" y="57.3">10k</text>
<text x="34.8" y="60.5">GND</text>
<text x="97.1" y="60.5">GND</text>
<text x="163.1" y="66.9">GND</text>
<text x="199.9" y="66.9">GND</text>
<text x="221.5" y="66.9">GND</text>
<text x="241.8" y="66.9">GND</text>
<text x="262.2" y="66.9">GND</text>
<text x="57.1" y="78.3">C9</text>
<text x="57.2" y="80.8">1n</text>
<text x="114.9" y="78.3">C11</text>
<text x="115.6" y="80.8">1n</text>
<text x="179.7" y="78.3">C12</text>
<text x="180.4" y="80.8">1n</text>
<text x="250.2" y="79.6">C7</text>
<text x="250.2" y="82.1">1n</text>
<text x="38.7" y="88.5">R30</text>
<text x="56.5" y="88.5">R31</text>
<text x="97.2" y="88.5">R36</text>
<text x="114.9" y="88.5">R37</text>
<text x="161.9" y="88.5">R39</text>
<text x="179.7" y="88.5">R40</text>
<text x="231.8" y="89.7">R23</text>
<text x="249.6" y="89.7">R25</text>
<text x="38.2" y="91">100k</text>
<text x="56.6" y="91">33k</text>
<text x="96.7" y="91">100k</text>
<text x="115.1" y="91">33k</text>
<text x="161.4" y="91">100k</text>
<text x="179.8" y="91">33k</text>
<text x="231.3" y="92.3">100k</text>
<text x="249.7" y="92.3">33k</text>
<text x="38.2" y="99.9">200k</text>
<text x="38.7" y="97.3">R29</text>
<text x="96.7" y="99.9">200k</text>
<text x="97.2" y="97.3">R35</text>
<text x="161.4" y="99.9">200k</text>
<text x="161.9" y="97.3">R38</text>
<text x="231.3" y="101.2">200k</text>
<text x="231.8" y="98.6">R24</text>
<text x="53.5" y="107.5">+</text>
<text x="111.9" y="107.5">+</text>
<text x="176.7" y="107.5">+</text>
<text x="33" y="110">-10V</text>
<text x="53.9" y="111.3">MCP6004</text>
<text x="56.5" y="113.9">U3A</text>
<text x="91.4" y="110">-10V</text>
<text x="112.4" y="111.3">MCP6004</text>
<text x="114.9" y="113.9">U3B</text>
<text x="156.1" y="110">-10V</text>
<text x="177.1" y="111.3">MCP6004</text>
<text x="179.6" y="113.9">U3C</text>
<text x="224.7" y="111.3">-10V</text>
<text x="246.5" y="108.8">+</text>
<text x="247" y="112.6">MCP6004</text>
<text x="47.5" y="115.1">GND</text>
<text x="56.5" y="118.9">C13</text>
<text x="106" y="115.1">GND</text>
<text x="170.7" y="115.1">GND</text>
<text x="240.6" y="116.4">GND</text>
<text x="249.5" y="115.1">U3D</text>
<text x="57.2" y="121.5">1n</text>
<text x="116.2" y="120.2">C14</text>
<text x="116.9" y="122.7">1n</text>
<text x="181.6" y="120.2">C8</text>
<text x="181.6" y="122.7">1n</text>
<text x="247" y="120.2">C10</text>
<text x="247.7" y="122.7">1n</text>
<text x="38.2" y="131.6">100k</text>
<text x="38.7" y="129.1">R42</text>
<text x="56.5" y="129.1">R43</text>
<text x="56.6" y="131.6">33k</text>
<text x="98.4" y="130.4">R45</text>
<text x="116.2" y="130.4">R46</text>
<text x="163.2" y="130.4">R27</text>
<text x="181" y="130.4">R28</text>
<text x="229.2" y="130.4">R33</text>
<text x="247" y="130.4">R34</text>
<text x="38.7" y="138">R41</text>
<text x="97.9" y="132.9">100k</text>
<text x="116.3" y="132.9">33k</text>
<text x="162.7" y="132.9">100k</text>
<text x="181.1" y="132.9">33k</text>
<text x="228.7" y="132.9">100k</text>
<text x="247.1" y="132.9">33k</text>
<text x="38.2" y="140.5">200k</text>
<text x="97.9" y="141.8">200k</text>
<text x="98.4" y="139.3">R44</text>
<text x="162.7" y="141.8">200k</text>
<text x="163.2" y="139.3">R26</text>
<text x="228.7" y="141.8">200k</text>
<text x="229.2" y="139.3">R32</text>
<text x="53.5" y="148.1">+</text>
<text x="113.2" y="149.4">+</text>
<text x="177.9" y="149.4">+</text>
<text x="244" y="149.4">+</text>
<text x="33" y="150.7">-10V</text>
<text x="47.5" y="155.8">GND</text>
<text x="53.9" y="152">MCP6004</text>
<text x="56.5" y="154.5">U6A</text>
<text x="92.6" y="152">-10V</text>
<text x="113.6" y="153.2">MCP6004</text>
<text x="116.1" y="155.8">U6B</text>
<text x="157.4" y="152">-10V</text>
<text x="178.4" y="153.2">MCP6004</text>
<text x="180.9" y="155.8">U6C</text>
<text x="223.5" y="152">-10V</text>
<text x="244.4" y="153.2">MCP6004</text>
<text x="247" y="155.8">U6D</text>
<text x="107.2" y="157">GND</text>
<text x="172" y="157">GND</text>
<text x="238" y="157">GND</text>
</g>
<g font-size="1.8" fill="#a90000">
<text x="154.9" y="27.7">10</text>
<text x="169.9" y="25.4" transform="rotate(-90 169.9 25.4)">16</text>
<text x="201.7" y="24.2" transform="rotate(-90 201.7 24.2)">1</text>
<text x="204.4" y="26.4">2</text>
<text x="223.3" y="24.2" transform="rotate(-90 223.3 24.2)">1</text>
<text x="226" y="26.4">2</text>
<text x="243.6" y="24.2" transform="rotate(-90 243.6 24.2)">1</text>
<text x="246.3" y="26.4">2</text>
<text x="263.9" y="24.2" transform="rotate(-90 263.9 24.2)">1</text>
<text x="266.7" y="26.4">2</text>
<text x="154.9" y="35.3">13</text>
<text x="155.5" y="30.2">9</text>
<text x="177.8" y="32.8">12</text>
<text x="177.8" y="35.3">14</text>
<text x="201.7" y="30.5" transform="rotate(-90 201.7 30.5)">3</text>
<text x="223.3" y="30.5" transform="rotate(-90 223.3 30.5)">3</text>
<text x="243.6" y="30.5" transform="rotate(-90 243.6 30.5)">3</text>
<text x="263.9" y="30.5" transform="rotate(-90 263.9 30.5)">3</text>
<text x="177.8" y="40.4">11</text>
<text x="177.8" y="37.8">15</text>
<text x="41.2" y="46.7">2</text>
<text x="102.2" y="46.7">6</text>
<text x="178.4" y="45.5">1</text>
<text x="41.2" y="51.8">3</text>
<text x="53.9" y="49.3">1</text>
<text x="102.2" y="51.8">5</text>
<text x="114.9" y="49.3">7</text>
<text x="155.5" y="48">3</text>
<text x="155.5" y="50.5">6</text>
<text x="178.4" y="50.5">2</text>
<text x="178.4" y="53.1">4</text>
<text x="178.4" y="48">5</text>
<text x="201.7" y="52.1" transform="rotate(-90 201.7 52.1)">1</text>
<text x="223.3" y="52.1" transform="rotate(-90 223.3 52.1)">1</text>
<text x="243.6" y="52.1" transform="rotate(-90 243.6 52.1)">1</text>
<text x="263.9" y="52.1" transform="rotate(-90 263.9 52.1)">1</text>
<text x="164.8" y="57.8" transform="rotate(-90 164.8 57.8)">7</text>
<text x="167.4" y="57.8" transform="rotate(-90 167.4 57.8)">8</text>
<text x="201.7" y="58.5" transform="rotate(-90 201.7 58.5)">3</text>
<text x="204.4" y="54.4">2</text>
<text x="223.3" y="58.5" transform="rotate(-90 223.3 58.5)">3</text>
<text x="226" y="54.4">2</text>
<text x="243.6" y="58.5" transform="rotate(-90 243.6 58.5)">3</text>
<text x="246.3" y="54.4">2</text>
<text x="263.9" y="58.5" transform="rotate(-90 263.9 58.5)">3</text>
<text x="266.7" y="54.4">2</text>
<text x="51.4" y="101.3">2</text>
<text x="109.8" y="101.3">6</text>
<text x="174.6" y="101.3">9</text>
<text x="51.4" y="106.4">3</text>
<text x="64.1" y="103.9">1</text>
<text x="109.8" y="106.4">5</text>
<text x="122.5" y="103.9">7</text>
<text x="174" y="106.4">10</text>
<text x="187.3" y="103.9">8</text>
<text x="243.8" y="107.7">12</text>
<text x="243.8" y="102.6">13</text>
<text x="256.5" y="105.2">14</text>
<text x="51.4" y="142">2</text>
<text x="111.1" y="143.3">6</text>
<text x="175.9" y="143.3">9</text>
<text x="241.3" y="143.3">13</text>
<text x="51.4" y="147.1">3</text>
<text x="64.1" y="144.5">1</text>
<text x="111.1" y="148.3">5</text>
<text x="123.8" y="145.8">7</text>
<text x="175.3" y="148.3">10</text>
<text x="188.6" y="145.8">8</text>
<text x="241.3" y="148.3">12</text>
<text x="254" y="145.8">14</text>
</g>
<g font-size="1.8" fill="#0f0f0f">
<text x="209.5" y="26.3">pot_1</text>
<text x="231.1" y="26.3">pot_2</text>
<text x="251.5" y="26.3">pot_3</text>
<text x="271.8" y="26.3">pot_4</text>
<text x="184.1" y="32.7">pot_1</text>
<text x="184.1" y="35.2">pot_2</text>
<text x="184.1" y="40.3">pot_6</text>
<text x="184.1" y="37.8">pot_3</text>
<text x="184.1" y="45.4">pot_5</text>
<text x="184.1" y="47.9">pot_8</text>
<text x="184.1" y="50.5">pot_7</text>
<text x="184.1" y="53">pot_4</text>
<text x="209.5" y="54.3">pot_5</text>
<text x="231.1" y="54.3">pot_6</text>
<text x="251.5" y="54.3">pot_7</text>
<text x="271.8" y="54.3">pot_8</text>
</g>
</svg>
